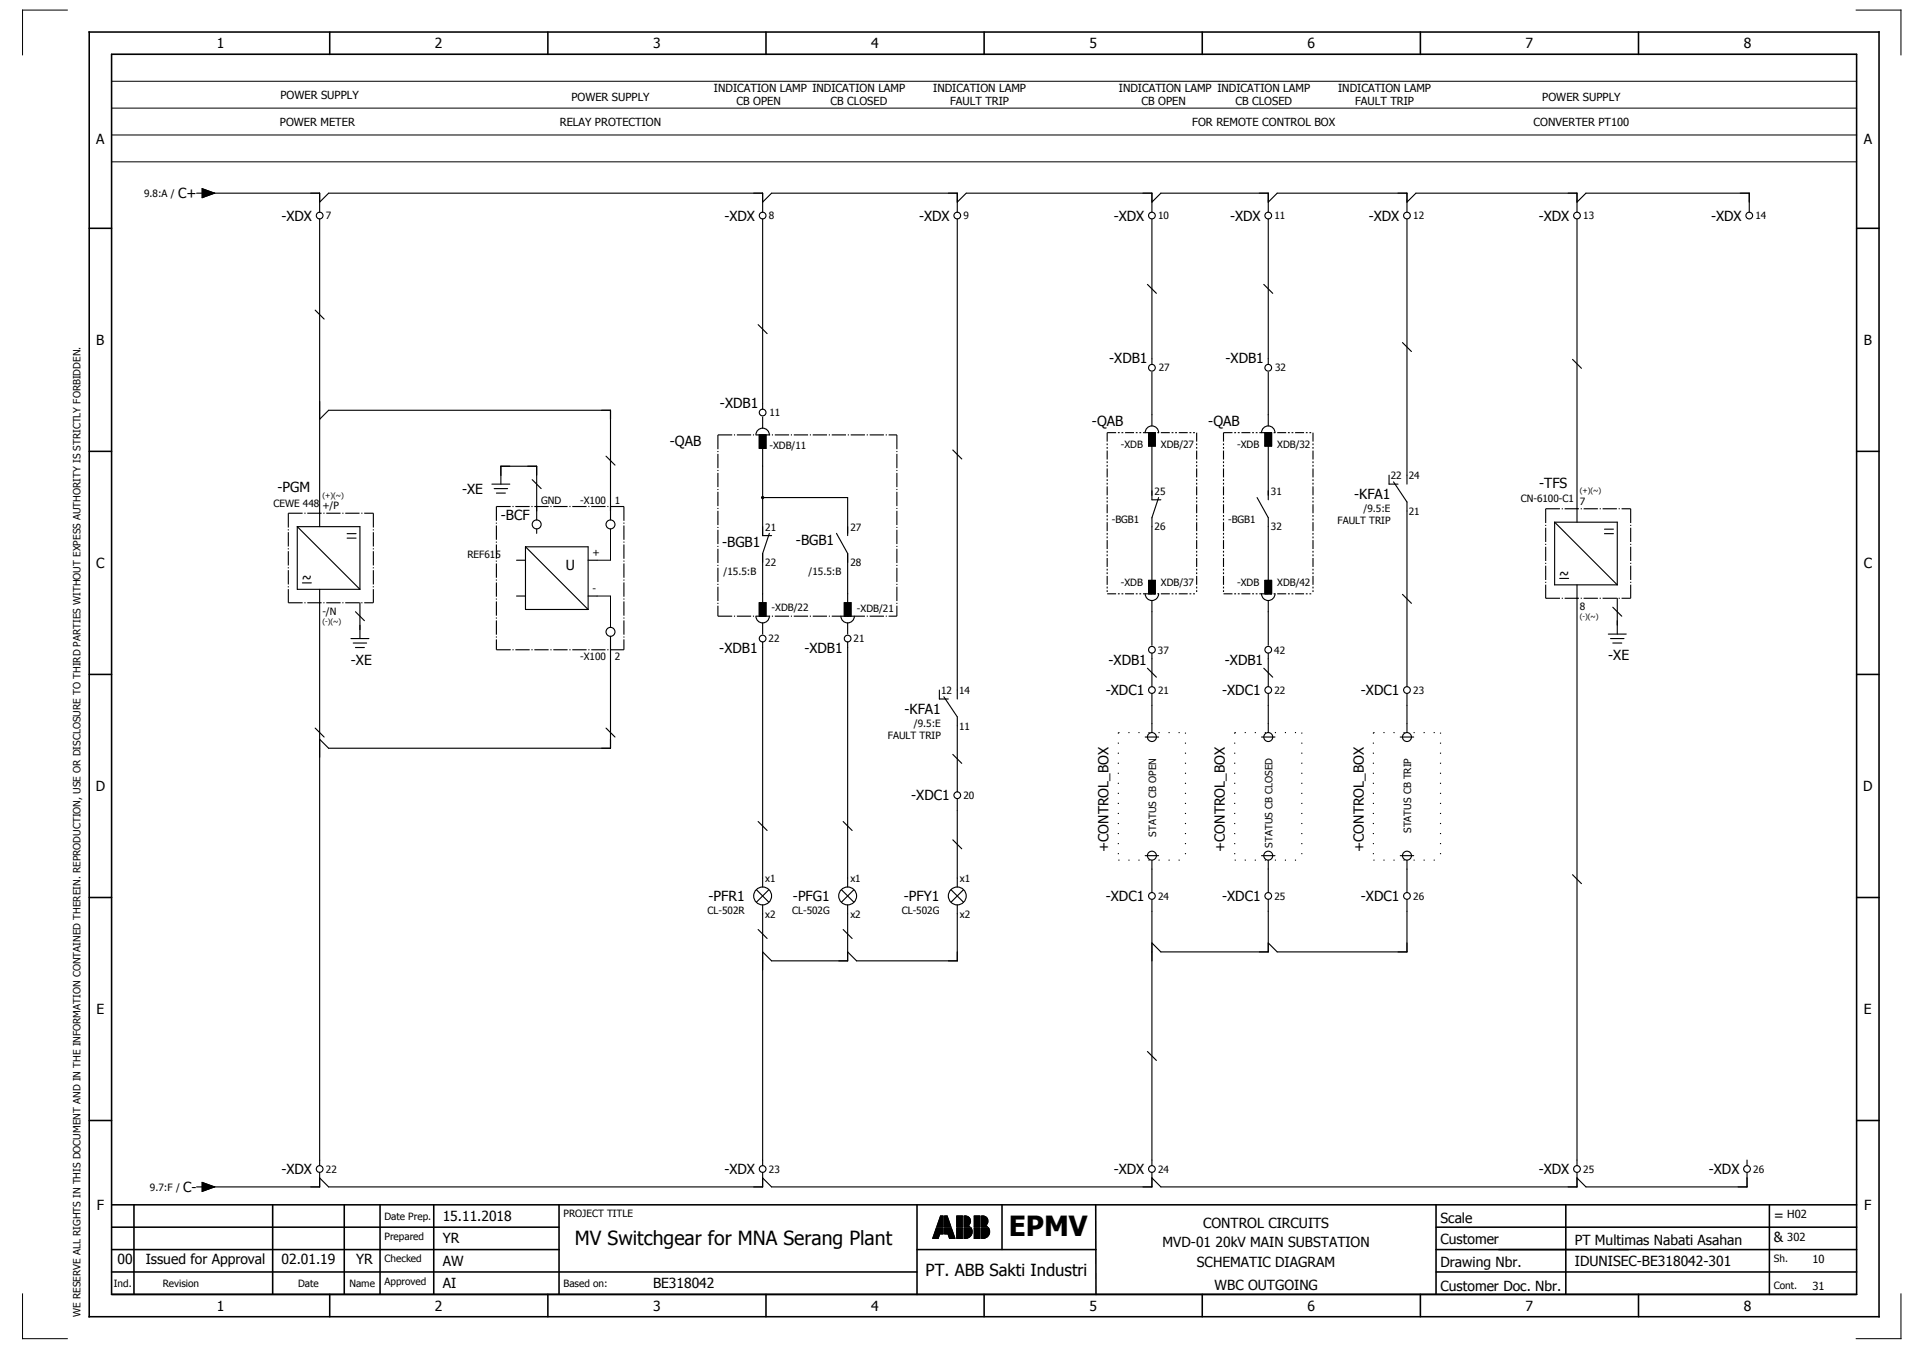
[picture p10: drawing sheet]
<svg xmlns="http://www.w3.org/2000/svg" width="427mm" height="301mm" viewBox="0 0 427 301" stroke-linecap="round" stroke-linejoin="round" font-family="sans-serif">
<g fill="none" stroke="#000" stroke-width=".35">
<path d="M19.9 7.2h400v287h-400zM24.9 12.1h390v277.1h-390zM73.7 7.2v5M122.4 7.2v5M171.2 7.2v5M219.9 7.2v5M268.7 7.2v5M317.4 7.2v5M366.2 7.2v5M19.9 51h5M414.9 51h5M19.9 100.8h5"/>
<path d="M414.9 100.8h5M19.9 150.7h5M414.9 150.7h5M19.9 200.5h5M414.9 200.5h5M19.9 250.3h5M414.9 250.3h5M24.9 279.2h100M24.9 269.2h390M24.9 274.2h100M29.9 269.2v20M60.9 269.2v20"/>
<path d="M76.9 269.2v20M84.9 269.2v20M96.9 269.2v20M124.9 269.2v20M204.9 279.2h40M204.9 269.2v20M223.9 269.2v10M244.9 269.2v20M320.9 279.2h94M320.9 269.2v20M320.9 274.2h94M349.9 269.2v20"/>
<path d="M395.4 269.2v20M24.9 289.2h390M24.9 284.2h180M73.7 289.2v5M122.4 289.2v5M171.2 289.2v5M219.9 289.2v5M268.7 289.2v5M317.4 289.2v5M320.9 284.2h94M366.2 289.2v5"/>
</g>
<g fill="none" stroke="#000" stroke-width=".22">
<path d="M15 2.3h-10v10M24.9 18.2h390M24.9 12.2h390M414.8 2.3h10v10M24.9 24.2h390M24.9 30.2h390M24.9 36.2h390M136.4 118.2v7h-3M133.4 133.2h3v7M208.5 276.5v.2M208.6 276.3v.4M208.6 276.1v.6"/>
<path d="M208.7 275.9v.8M208.8 275.6v1.1M208.9 275.4v1.3M209 275.2v1.5M209 275v1.7M209.1 274.7v2M209.2 274.5v2.2M209.3 274.3l-.9 2.4h1.3l.3-1M209.3 274.3h1.5v1.4h-.8M209.3 274.3v2.4M209.4 273.8v.2M209.4 274.3v2.4"/>
<path d="M209.5 273.6v.4M209.5 274.3v2.4M209.6 273.4v.6M209.6 274.3v2.4M209.7 273.2v.8M209.7 274.3v2.4M209.7 273v1M209.7 274.3v2.2M209.8 272.7v1.3M209.8 274.3v2M209.9 272.5v1.5M209.9 274.3v1.8"/>
<path d="M210 272.3v1.7M210 274.3v1.6M210 272.1v1.9M210 274.3v1.4M210.1 271.8v2.2M210.1 274.3v1.4M210.2 271.7h.6v2.3h-1.4zM210.2 271.7v2.3M210.2 274.3v1.4M210.3 271.7v2.3M210.3 274.3v1.4M210.4 271.7v2.3"/>
<path d="M210.4 274.3v1.4M210.5 271.7v2.3M210.5 274.3v1.4M210.6 271.7v2.3M210.6 274.3v1.4M210.7 271.7v2.3M210.7 274.3v1.4M210.8 271.7v2.3M210.8 274.3v1.4M211.1 271.7h.6l.8 2.3h-1.4zM211.1 271.7v2.3M211.1 274.3v1.4"/>
<path d="M211.2 271.7v2.3M211.2 274.3v1.4M211.3 271.7v2.3M211.3 274.3v1.4M211.4 271.7v2.3M211.4 274.3v1.4M211.5 271.7v2.3M211.5 274.3v1.4M211.6 271.7v2.3M211.6 274.3v1.4M211.7 271.7v2.3M211.7 274.3v1.4"/>
<path d="M211.8 271.9v2.1M211.8 274.3v1.4M211.8 275.7h-.7v-1.4h1.5l.8 2.4M211.8 275.7l.4 1h1.2M211.8 272.1v1.9M211.9 272.3v1.7M211.9 274.3v1.6M212 272.5v1.5M212 274.3v1.8M212.1 272.8v1.2M212.1 274.3v2M212.2 273v1"/>
<path d="M212.2 274.3v2.3M212.2 273.2v.8M212.2 274.3v2.4M212.3 273.4v.6M212.3 274.3v2.4M212.4 273.7v.3M212.4 274.3v2.4M212.5 273.9v.1M212.5 274.3v2.4M212.6 274.3v2.4M212.7 274.6v2.1M212.8 274.8v1.9"/>
<path d="M212.9 275v1.7M212.9 275.2v1.5M213 275.5v1.2M213.1 275.7v1M213.2 275.9v.8M213.3 276.1v.6M213.3 276.3v.4M213.4 276.6v.1M213.8 271.7h1.3v2.3h-1.3zM213.8 274.3h1.3v2.4h-1.3zM213.9 271.7v2.3M213.9 274.3v2.4"/>
<path d="M214 271.7v2.3M214 274.3v2.4M214.1 271.7v2.3M214.1 274.3v2.4M214.2 271.7v2.3M214.2 274.3v2.4M214.3 271.7v2.3M214.3 274.3v2.4M214.4 271.7v2.3M214.4 274.3v2.4M214.5 271.7v2.3M214.5 274.3v2.4"/>
<path d="M214.6 271.7v2.3M214.6 274.3v2.4M214.7 271.7v2.3M214.7 274.3v2.4M214.8 271.7v2.3M214.8 274.3v2.4M214.9 271.7v2.3M214.9 274.3v2.4M215 271.7v2.3M215 274.3v2.4M215.4 271.7a1.16 1.16 0 0 1 1.4 .6 1.16 1.16 0 0 1-.5 1.5l.5 .2h-1.4zM215.5 271.7v2.3"/>
<path d="M215.5 274.3v2.4M215.6 271.7v2.3M215.6 274.3v2.4M215.7 271.7v2.3M215.7 274.3v2.4M215.8 271.7v2.3M215.8 274.3v2.4M215.9 271.7v2.3M215.9 274.3v2.4M216 271.7v2.3M216 274.3v2.3M216.1 271.7v2.3"/>
<path d="M216.1 274.3v2.3M216.2 271.7v2.3M216.2 274.3v2.3M216.3 271.8v2.2M216.3 274.3v2.3M216.4 271.8v2.2M216.4 274.3v2.2M216.5 271.9v1.8M216.5 273.8v.2M216.5 274.3v2.2M216.5 271.9v1.7M216.5 273.9v.1"/>
<path d="M216.6 272v1.5M216.6 273.9v.1M216.6 274.3v2.1M216.7 272.1v1.4M216.7 274h.1M216.7 274.3v2.1M216.8 272.2v1.1M216.8 274.3v2M216.8 272.4v.8M216.8 274.3v1.9M216.9 274.3v1.8M217 274.3v1.7"/>
<path d="M217 274.3a1.5 1.5 0 0 1-1.2 2.4M217 274.3h-1.6v2.4h.4M217.1 274.4v1.5M217.2 274.5v1.3M217.2 274.8v.8M217.7 271.7h1.3v2.3h-1.3zM217.7 274.3h1.3v2.4h-1.3zM217.8 271.7v2.3M217.8 274.3v2.4M217.9 271.7v2.3M217.9 274.3v2.4M218 271.7v2.3"/>
<path d="M218 274.3v2.4M218.1 271.7v2.3M218.1 274.3v2.4M218.2 271.7v2.3M218.2 274.3v2.4M218.3 271.7v2.3M218.3 274.3v2.4M218.4 271.7v2.3M218.4 274.3v2.4M218.5 271.7v2.3M218.5 274.3v2.4M218.6 271.7v2.3"/>
<path d="M218.6 274.3v2.4M218.7 271.7v2.3M218.7 274.3v2.4M218.8 271.7v2.3M218.8 274.3v2.4M218.9 271.7v2.3M218.9 274.3v2.4M219 271.7v2.3M219 274.3v2.4M219.3 274.3h1.6a1.53 1.53 0 0 1 0 1.7 1.53 1.53 0 0 1-1.6 .7zM219.3 271.7a1.16 1.16 0 0 1 1.4 .6 1.16 1.16 0 0 1-.5 1.5l.5 .2h-1.4zM219.4 271.7v2.3"/>
<path d="M219.4 274.3v2.4M219.5 271.7v2.3M219.5 274.3v2.4M219.6 271.7v2.3M219.6 274.3v2.4M219.7 271.7v2.3M219.7 274.3v2.4M219.8 271.7v2.3M219.8 274.3v2.4M219.9 271.7v2.3M219.9 274.3v2.3M220 271.7v2.3"/>
<path d="M220 274.3v2.3M220.1 271.7v2.3M220.1 274.3v2.3M220.2 271.8v2.2M220.2 274.3v2.3M220.3 271.8v2.2M220.3 274.3v2.2M220.4 271.9v1.8M220.4 273.8v.2M220.4 274.3v2.2M220.4 271.9v1.7M220.4 273.9v.1"/>
<path d="M220.5 272v1.5M220.5 273.9v.1M220.5 274.3v2.1M220.6 272.1v1.3M220.6 274h.1M220.6 274.3v2.1M220.7 272.2v1.1M220.7 274.3v2M220.8 272.4v.8M220.8 274.3v1.9M220.8 274.3v1.8M220.9 274.3v1.7"/>
<path d="M221 274.4v1.5M221.1 274.6v1.2M221.1 274.8v.7M5 289.1v10h10M424.8 289.1v10h-10"/>
</g>
<g fill="none" stroke="#000" stroke-width=".25">
<path d="M43.9 43.2h1.3M45.2 42.2l2.7 1-2.7 1zM45.9 43.2h25.5v4.2M71.4 48.9v68.8M71.4 45.2l2-2h97v4.2M170.4 45.2l2-2h41.5v4.2M170.4 48.9v42.5M213.9 45.2l2-2h41.5v4.2M213.9 48.9v107.3M257.4 45.2l2-2h24v4.2M257.4 48.9v32.5M283.4 45.2l2-2h29v4.2"/>
<path d="M283.4 48.9v32.5M314.4 45.2l2-2h36v4.2M314.4 48.9v59.3M352.4 45.2l2-2h36.5v4.2M352.4 48.9v67.8M70.4 69.3l2 2M169.4 72.5l2 2M256.4 63.5l2 2M282.4 63.5l2 2M313.4 76.5l2 2M71.4 93.7l2-2h63v24.5M168.9 97.2a1.5 1.5 0 0 1 1.5-1.5 1.5 1.5 0 0 1 1.5 1.5"/>
<path d="M169.7 97.2h1.5v3h-1.5zM170.4 93.2v2.5M255.9 96.7a1.5 1.5 0 0 1 1.5-1.5 1.5 1.5 0 0 1 1.5 1.5M256.7 96.7h1.5v3h-1.5zM257.4 83.2v12M257.4 99.7v12h2M281.9 96.7a1.5 1.5 0 0 1 1.5-1.5 1.5 1.5 0 0 1 1.5 1.5M282.7 96.7h1.5v3h-1.5zM283.4 83.2v12M283.4 99.7v12M351.4 80.3l2 2M66.4 117.7h14v14"/>
<path d="M66.4 117.7v14h14M66.4 117.7l14 14M77.6 119.2h2M109.9 108.2h4M110.4 109.2h3M110.9 110.2h2M111.9 108.2v-4h8v12M118.9 107.2l2 2M119.9 118.2v1M135.4 101.9l2 2M170.4 100.2v19.5h2M170.4 111.2h19v8.5"/>
<path d="M171.9 119.2l-1.5 4.5v11M186.9 119.2l2.5 4.5v11M212.9 100.5l2 2M258.9 111.2l-1.5 4.5v14M280.9 111.2l2.5 4.5v14M310.4 106.2v2h2M311.4 107.7l3 4.5v41.2M347.4 116.7h14v14M347.4 116.7v14h14M347.4 116.7l14 14M358.6 119.2h2M358.6 118.2h2"/>
<path d="M67.6 130.2h2M71.4 131.7v128.7M77.6 120.2h2M79.4 136.7l2 2M80.4 134.7v8M115.4 125.2h2M115.4 133.2h2M117.4 122.2l14 14M117.4 122.2v14h14M117.4 122.2h14v14M131.4 125.2h2M131.4 133.2h2"/>
<path d="M168.9 137.7a1.5 1.5 0 0 0 1.5 1.5 1.5 1.5 0 0 0 1.5-1.5M169.7 134.7h1.5v3h-1.5zM170.4 139.2v2.5M187.9 137.7a1.5 1.5 0 0 0 1.5 1.5 1.5 1.5 0 0 0 1.5-1.5M188.7 134.7h1.5v3h-1.5zM189.4 139.2v2.5M255.9 132.7a1.5 1.5 0 0 0 1.5 1.5 1.5 1.5 0 0 0 1.5-1.5M256.7 129.7h1.5v3h-1.5zM257.4 134.2v10M281.9 132.7a1.5 1.5 0 0 0 1.5 1.5 1.5 1.5 0 0 0 1.5-1.5M282.7 129.7h1.5v3h-1.5zM283.4 134.2v10"/>
<path d="M313.4 132.8l2 2M348.6 129.2h2M352.4 130.7v129.7M360.4 135.7l2 2M361.4 133.7v8M78.4 142.7h4M78.9 143.7h3M79.4 144.7h2M136.4 142.2v25h-63l-2-2M170.4 143.4v54.8M189.4 143.4v54.8M209.9 154.2v2h2"/>
<path d="M210.9 155.7l3 4.5v16.7M256.4 149.3l2 2M257.4 145.9v7.5M257.4 154.9v8.8M282.4 149.3l2 2M283.4 145.9v7.5M283.4 154.9v8.8M314.4 154.9v8.8M359.4 141.7h4M359.9 142.7h3M360.4 143.7h2M70.4 162.7l2 2"/>
<path d="M135.4 162.7l2 2M212.9 168.5l2 2M213.9 178.4v19.8M255.9 164.7h3M281.9 164.7h3M312.9 164.7h3M169 198.8l2.8 2.8M169.4 183.5l2 2M171.8 198.8l-2.8 2.8M188 198.8l2.8 2.8M188.4 183.5l2 2M190.8 198.8l-2.8 2.8"/>
<path d="M212.5 198.8l2.8 2.8M212.9 187.6l2 2M215.3 198.8l-2.8 2.8M255.9 191.2h3M257.4 192.2v7.2M281.9 191.2h3M283.4 192.2v7.2M312.9 191.2h3M314.4 192.2v7.2M351.4 195.4l2 2M169.4 207.7l2 2M170.4 202.2v58.2"/>
<path d="M188.4 207.7l2 2M189.4 202.2v12.5h-17l-2-2M213.9 202.2v12.5h-22.5l-2-2M257.4 200.9v59.5M283.4 200.9v11.8h-24l-2-2M314.4 200.9v11.8h-29l-2-2M256.4 234.9l2 2M390.4 259.2v1.2M43.9 265.2h1.3M45.2 264.2l2.7 1-2.7 1zM71.4 261.9v3.3h-25.5M170.4 261.9v3.3h-97l-2-2"/>
<path d="M257.4 261.9v3.3h-85l-2-2M352.4 261.9v3.3h-93l-2-2M390.4 261.9v3.3h-36l-2-2"/>
<circle cx="71.4" cy="48.2" r=".75"/>
<circle cx="170.4" cy="48.2" r=".75"/>
<circle cx="213.9" cy="48.2" r=".75"/>
<circle cx="257.4" cy="48.2" r=".75"/>
<circle cx="283.4" cy="48.2" r=".75"/>
<circle cx="314.4" cy="48.2" r=".75"/>
<circle cx="352.4" cy="48.2" r=".75"/>
<circle cx="390.9" cy="48.2" r=".75"/>
<circle cx="170.4" cy="92.2" r=".75"/>
<circle cx="257.4" cy="82.2" r=".75"/>
<circle cx="283.4" cy="82.2" r=".75"/>
<circle cx="119.9" cy="117.2" r="1"/>
<circle cx="136.4" cy="117.2" r="1"/>
<circle cx="136.4" cy="141.2" r="1"/>
<circle cx="170.4" cy="142.7" r=".75"/>
<circle cx="189.4" cy="142.7" r=".75"/>
<circle cx="257.4" cy="154.2" r=".75"/>
<circle cx="257.4" cy="145.2" r=".75"/>
<circle cx="283.4" cy="154.2" r=".75"/>
<circle cx="283.4" cy="145.2" r=".75"/>
<circle cx="314.4" cy="154.2" r=".75"/>
<circle cx="213.9" cy="177.7" r=".75"/>
<circle cx="257.4" cy="164.7" r="1"/>
<circle cx="283.4" cy="164.7" r="1"/>
<circle cx="314.4" cy="164.7" r="1"/>
<circle cx="257.4" cy="191.2" r="1"/>
<circle cx="283.4" cy="191.2" r="1"/>
<circle cx="314.4" cy="191.2" r="1"/>
<circle cx="170.4" cy="200.2" r="2"/>
<circle cx="189.4" cy="200.2" r="2"/>
<circle cx="213.9" cy="200.2" r="2"/>
<circle cx="257.4" cy="200.2" r=".75"/>
<circle cx="283.4" cy="200.2" r=".75"/>
<circle cx="314.4" cy="200.2" r=".75"/>
<circle cx="71.4" cy="261.2" r=".75"/>
<circle cx="170.4" cy="261.2" r=".75"/>
<circle cx="257.4" cy="261.2" r=".75"/>
<circle cx="352.4" cy="261.2" r=".75"/>
<circle cx="390.4" cy="261.2" r=".75"/>
</g>
<g fill="none" stroke="#000" stroke-width=".25" stroke-dasharray="3.2 .4 .3 .4" stroke-linecap="butt">
<path d="M160.4 97.2h40M160.4 97.2v40.5M200.4 97.2v40.5M64.4 114.7h19M64.4 114.7v20M83.4 114.7v20M110.9 113.2h28.5M110.9 113.2v32M139.4 113.2v32M345.4 113.7h19M345.4 113.7v20M364.4 113.7v20"/>
<path d="M64.4 134.7h19M160.4 137.7h40M169.7 137.7h1.5M188.7 137.7h1.5M256.7 132.7h1.5M282.7 132.7h1.5M345.4 133.7h19M110.9 145.2h28.5"/>
</g>
<path d="M45.2 42.2l2.7 1-2.7 1zM256.7 96.7h1.5v3h-1.5zM282.7 96.7h1.5v3h-1.5zM169.7 97.2h1.5v3h-1.5zM169.7 134.7h1.5v3h-1.5zM188.7 134.7h1.5v3h-1.5zM256.7 129.7h1.5v3h-1.5zM282.7 129.7h1.5v3h-1.5zM45.2 264.2l2.7 1-2.7 1z" fill="#000" stroke="#000" stroke-width=".22"/>
<circle cx="170.4" cy="111.2" r=".38" fill="#000"/>
<path d="M247.4 96.7h20M247.4 96.7v36M267.4 96.7v36M273.4 96.7h20M273.4 96.7v36M293.4 96.7v36M247.4 132.7h20M273.4 132.7h20" fill="none" stroke="#000" stroke-width=".25" stroke-dasharray="2 .4 .4 .4 .4 .4" stroke-linecap="butt"/>
<path d="M249.9 163.7h15M249.9 163.7v28.5M264.9 163.7v28.5M275.9 163.7h15M275.9 163.7v28.5M290.9 163.7v28.5M306.9 163.7h15M306.9 163.7v28.5M321.9 163.7v28.5M249.9 192.2h15M275.9 192.2h15M306.9 192.2h15" fill="none" stroke="#000" stroke-width=".25" stroke-dasharray=".3 2 .3 2" stroke-linecap="butt"/>
<text font-size="6.2" x="225.4" y="276.2">EPMV</text>
<text font-size="4.3" x="128.5" y="278.2">MV Switchgear for MNA Serang Plant</text>
<text font-size="3.7" x="206.9" y="285.1">PT. ABB Sakti Industri</text>
<g font-size="3.1">
<text x="48.5" y="10.8">1</text>
<text x="97.2" y="10.8">2</text>
<text x="146" y="10.8">3</text>
<text x="194.7" y="10.8">4</text>
<text x="243.5" y="10.8">5</text>
<text x="292.2" y="10.8">6</text>
<text x="341" y="10.8">7</text>
<text x="389.7" y="10.8">8</text>
<text x="21.5" y="32.2">A</text>
<text x="416.5" y="32.2">A</text>
<text x="39.8" y="44.3">C+</text>
<text x="62.9" y="49.3">-XDX</text>
<text x="161.9" y="49.3">-XDX</text>
<text x="205.4" y="49.3">-XDX</text>
<text x="248.9" y="49.3">-XDX</text>
<text x="274.9" y="49.3">-XDX</text>
<text x="305.9" y="49.3">-XDX</text>
<text x="343.9" y="49.3">-XDX</text>
<text x="382.4" y="49.3">-XDX</text>
<text x="21.5" y="77">B</text>
<text x="416.5" y="77">B</text>
<text x="247.9" y="81.2">-XDB1</text>
<text x="273.9" y="81.2">-XDB1</text>
<text x="160.9" y="91.2">-XDB1</text>
<text x="244" y="95.2">-QAB</text>
<text x="270" y="95.2">-QAB</text>
<text x="149.7" y="99.6">-QAB</text>
<text x="62" y="110">-PGM</text>
<text x="103.3" y="110.3">-XE</text>
<text x="302.6" y="111.5">-KFA1</text>
<text x="344" y="109">-TFS</text>
<text x="111.9" y="116.3">-BCF</text>
<text x="161.4" y="122.3">-BGB1</text>
<text x="177.9" y="121.8">-BGB1</text>
<text x="21.5" y="126.9">C</text>
<text x="67.4" y="130">~</text>
<text x="126.4" y="127.3">U</text>
<text x="348.4" y="129">~</text>
<text x="416.5" y="126.9">C</text>
<text x="78.4" y="148.5">-XE</text>
<text x="160.8" y="146">-XDB1</text>
<text x="179.8" y="146">-XDB1</text>
<text x="247.8" y="148.5">-XDB1</text>
<text x="273.8" y="148.5">-XDB1</text>
<text x="359.4" y="147.5">-XE</text>
<text x="247.1" y="155.3">-XDC1</text>
<text x="273.1" y="155.3">-XDC1</text>
<text x="304.1" y="155.3">-XDC1</text>
<text x="202.1" y="159.5">-KFA1</text>
<text x="21.4" y="176.7">D</text>
<text x="203.6" y="178.8">-XDC1</text>
<text x="416.4" y="176.7">D</text>
<text x="247.8" y="190.3" transform="rotate(-90 247.8 190.3)">+CONTROL_BOX</text>
<text x="273.8" y="190.3" transform="rotate(-90 273.8 190.3)">+CONTROL_BOX</text>
<text x="304.8" y="190.3" transform="rotate(-90 304.8 190.3)">+CONTROL_BOX</text>
<text x="158.4" y="201.3">-PFR1</text>
<text x="177.2" y="201.3">-PFG1</text>
<text x="202" y="201.3">-PFY1</text>
<text x="247.1" y="201.3">-XDC1</text>
<text x="273.1" y="201.3">-XDC1</text>
<text x="304.1" y="201.3">-XDC1</text>
<text x="21.6" y="226.5">E</text>
<text x="416.6" y="226.5">E</text>
<text x="62.9" y="262.3">-XDX</text>
<text x="161.9" y="262.3">-XDX</text>
<text x="248.9" y="262.3">-XDX</text>
<text x="343.9" y="262.3">-XDX</text>
<text x="381.9" y="262.3">-XDX</text>
<text x="40.9" y="266.3">C-</text>
<text x="21.6" y="270.4">F</text>
<text x="98.9" y="272.8">15.11.2018</text>
<text x="268.9" y="274.2">CONTROL CIRCUITS</text>
<text x="321.9" y="273.2">Scale</text>
<text x="396.4" y="272.5">=</text>
<text x="416.6" y="270.4">F</text>
<text x="98.9" y="277.8">YR</text>
<text x="259.8" y="278.6">MVD-01 20kV MAIN SUBSTATION</text>
<text x="321.9" y="277.9">Customer</text>
<text x="351.9" y="278.1">PT Multimas Nabati Asahan</text>
<text x="396.4" y="277.5">&amp;</text>
<text x="26.2" y="282.3">00</text>
<text x="32.6" y="282.3">Issued for Approval</text>
<text x="62.9" y="282.3">02.01.19</text>
<text x="79.6" y="282.3">YR</text>
<text x="98.9" y="282.8">AW</text>
<text x="98.9" y="287.8">AI</text>
<text x="145.9" y="287.8">BE318042</text>
<text x="267.5" y="283.2">SCHEMATIC DIAGRAM</text>
<text x="321.9" y="283.2">Drawing Nbr.</text>
<text x="352" y="282.8">IDUNISEC-BE318042-301</text>
<text x="48.5" y="292.8">1</text>
<text x="97.2" y="292.8">2</text>
<text x="146" y="292.8">3</text>
<text x="194.7" y="292.8">4</text>
<text x="243.5" y="292.8">5</text>
<text x="271.5" y="288.1">WBC OUTGOING</text>
<text x="292.2" y="292.8">6</text>
<text x="321.9" y="288.4">Customer Doc. Nbr.</text>
<text x="341" y="292.8">7</text>
<text x="389.7" y="292.8">8</text>
</g>
<g font-size="2.5">
<text x="62.7" y="22.1">POWER SUPPLY</text>
<text x="127.7" y="22.6">POWER SUPPLY</text>
<text x="159.6" y="20.6">INDICATION LAMP INDICATION LAMP</text>
<text x="164.6" y="23.6">CB OPEN</text>
<text x="185.6" y="23.6">CB CLOSED</text>
<text x="208.6" y="20.6">INDICATION LAMP</text>
<text x="212.4" y="23.6">FAULT TRIP</text>
<text x="250.1" y="20.6">INDICATION LAMP INDICATION LAMP</text>
<text x="255.1" y="23.6">CB OPEN</text>
<text x="276.1" y="23.6">CB CLOSED</text>
<text x="299.1" y="20.6">INDICATION LAMP</text>
<text x="302.9" y="23.6">FAULT TRIP</text>
<text x="344.7" y="22.6">POWER SUPPLY</text>
<text x="62.6" y="28.1">POWER METER</text>
<text x="125.1" y="28.1">RELAY PROTECTION</text>
<text x="266.5" y="28.1">FOR REMOTE CONTROL BOX</text>
<text x="342.7" y="28.1">CONVERTER PT100</text>
<text x="399.4" y="272.2">H02</text>
<text x="399.4" y="277.2">302</text>
<text x="405.1" y="282.2">10</text>
<text x="405.1" y="288.1">31</text>
</g>
<g font-size="2.2">
<text x="32.2" y="44">9.8:A /</text>
<text x="72.8" y="49">7</text>
<text x="171.8" y="49">8</text>
<text x="215.3" y="49">9</text>
<text x="258.8" y="49">10</text>
<text x="284.8" y="49">11</text>
<text x="315.8" y="49">12</text>
<text x="353.8" y="49">13</text>
<text x="392.3" y="49">14</text>
<text x="259" y="83">27</text>
<text x="285" y="83">32</text>
<text x="172" y="93">11</text>
<text x="172" y="100.2">-XDB/11</text>
<text x="250.5" y="100.2">-XDB</text>
<text x="259.4" y="100.2">XDB/27</text>
<text x="276.5" y="100.2">-XDB</text>
<text x="285.4" y="100.2">XDB/32</text>
<text x="310.8" y="107.1">22</text>
<text x="314.8" y="107.1">24</text>
<text x="61.1" y="113.2">CEWE 448</text>
<text x="72" y="113.8">+/P</text>
<text x="120.9" y="112.7">GND</text>
<text x="129.7" y="112.7">-X100</text>
<text x="137.4" y="112.7">1</text>
<text x="258" y="110.6">25</text>
<text x="284" y="110.6">31</text>
<text x="339.9" y="112.2">CN-6100-C1</text>
<text x="353" y="112.8">7</text>
<text x="171" y="118.6">21</text>
<text x="190" y="118.6">27</text>
<text x="248.5" y="116.9">-BGB1</text>
<text x="258" y="118.5">26</text>
<text x="274.5" y="116.9">-BGB1</text>
<text x="284" y="118.5">32</text>
<text x="298.9" y="117.1">FAULT TRIP</text>
<text x="304.8" y="114.4">/9.5:E</text>
<text x="314.8" y="115">21</text>
<text x="104.5" y="124.6">REF615</text>
<text x="132.4" y="124.3">+</text>
<text x="161.7" y="128.4">/15.5:B</text>
<text x="171" y="126.5">22</text>
<text x="180.7" y="128.4">/15.5:B</text>
<text x="190" y="126.5">28</text>
<text x="250.5" y="130.9">-XDB</text>
<text x="259.4" y="130.9">XDB/37</text>
<text x="276.5" y="130.9">-XDB</text>
<text x="285.4" y="130.9">XDB/42</text>
<text x="72" y="137.3">-/N</text>
<text x="132.4" y="132.3">-</text>
<text x="172.4" y="136.5">-XDB/22</text>
<text x="191.5" y="136.6">-XDB/21</text>
<text x="353" y="136.3">8</text>
<text x="171.8" y="143.5">22</text>
<text x="190.8" y="143.5">21</text>
<text x="129.7" y="147.4">-X100</text>
<text x="137.4" y="147.4">2</text>
<text x="258.8" y="146">37</text>
<text x="284.8" y="146">42</text>
<text x="210.3" y="155.1">12</text>
<text x="214.3" y="155.1">14</text>
<text x="258.8" y="155">21</text>
<text x="284.8" y="155">22</text>
<text x="315.8" y="155">23</text>
<text x="198.4" y="165.1">FAULT TRIP</text>
<text x="204.3" y="162.4">/9.5:E</text>
<text x="214.3" y="163">11</text>
<text x="215.3" y="178.5">20</text>
<text x="258.4" y="186.9" transform="rotate(-90 258.4 186.9)">STATUS CB OPEN</text>
<text x="284.4" y="189.4" transform="rotate(-90 284.4 189.4)">STATUS CB CLOSED</text>
<text x="315.4" y="186.1" transform="rotate(-90 315.4 186.1)">STATUS CB TRIP</text>
<text x="171" y="197.1">x1</text>
<text x="190" y="197.1">x1</text>
<text x="214.5" y="197.1">x1</text>
<text x="258.8" y="201">24</text>
<text x="284.8" y="201">25</text>
<text x="315.8" y="201">26</text>
<text x="158.1" y="204.2">CL-502R</text>
<text x="171" y="205">x2</text>
<text x="177" y="204.2">CL-502G</text>
<text x="190" y="205">x2</text>
<text x="201.5" y="204.2">CL-502G</text>
<text x="214.5" y="205">x2</text>
<text x="72.8" y="262">22</text>
<text x="171.8" y="262">23</text>
<text x="258.8" y="262">24</text>
<text x="353.8" y="262">25</text>
<text x="391.8" y="262">26</text>
<text x="33.5" y="266">9.7:F /</text>
<text x="85.9" y="272.5">Date Prep.</text>
<text x="125.9" y="271.9">PROJECT TITLE</text>
<text x="85.9" y="277">Prepared</text>
<text x="85.9" y="282">Checked</text>
<text x="396.4" y="281.9">Sh.</text>
<text x="25.4" y="287.5">Ind.</text>
<text x="36.4" y="287.5">Revision</text>
<text x="66.6" y="287.5">Date</text>
<text x="78.1" y="287.5">Name</text>
<text x="85.9" y="287">Approved</text>
<text x="125.9" y="287.5">Based on:</text>
<text x="396.4" y="287.9">Cont.</text>
<text x="18" y="294.2" transform="rotate(-90 18 294.2)">WE RESERVE ALL RIGHTS IN THIS DOCUMENT AND IN THE INFORMATION CONTAINED THEREIN. REPRODUCTION, USE OR DISCLOSURE TO THIRD PARTIES WITHOUT EXPESS AUTHORITY IS STRICTLY FORBIDDEN.</text>
</g>
<g font-size="1.6">
<text x="72" y="111.2">(+)(~)</text>
<text x="353" y="110.2">(+)(~)</text>
<text x="72" y="139.4">(-)(~)</text>
<text x="353" y="138.4">(-)(~)</text>
</g>
</svg>
